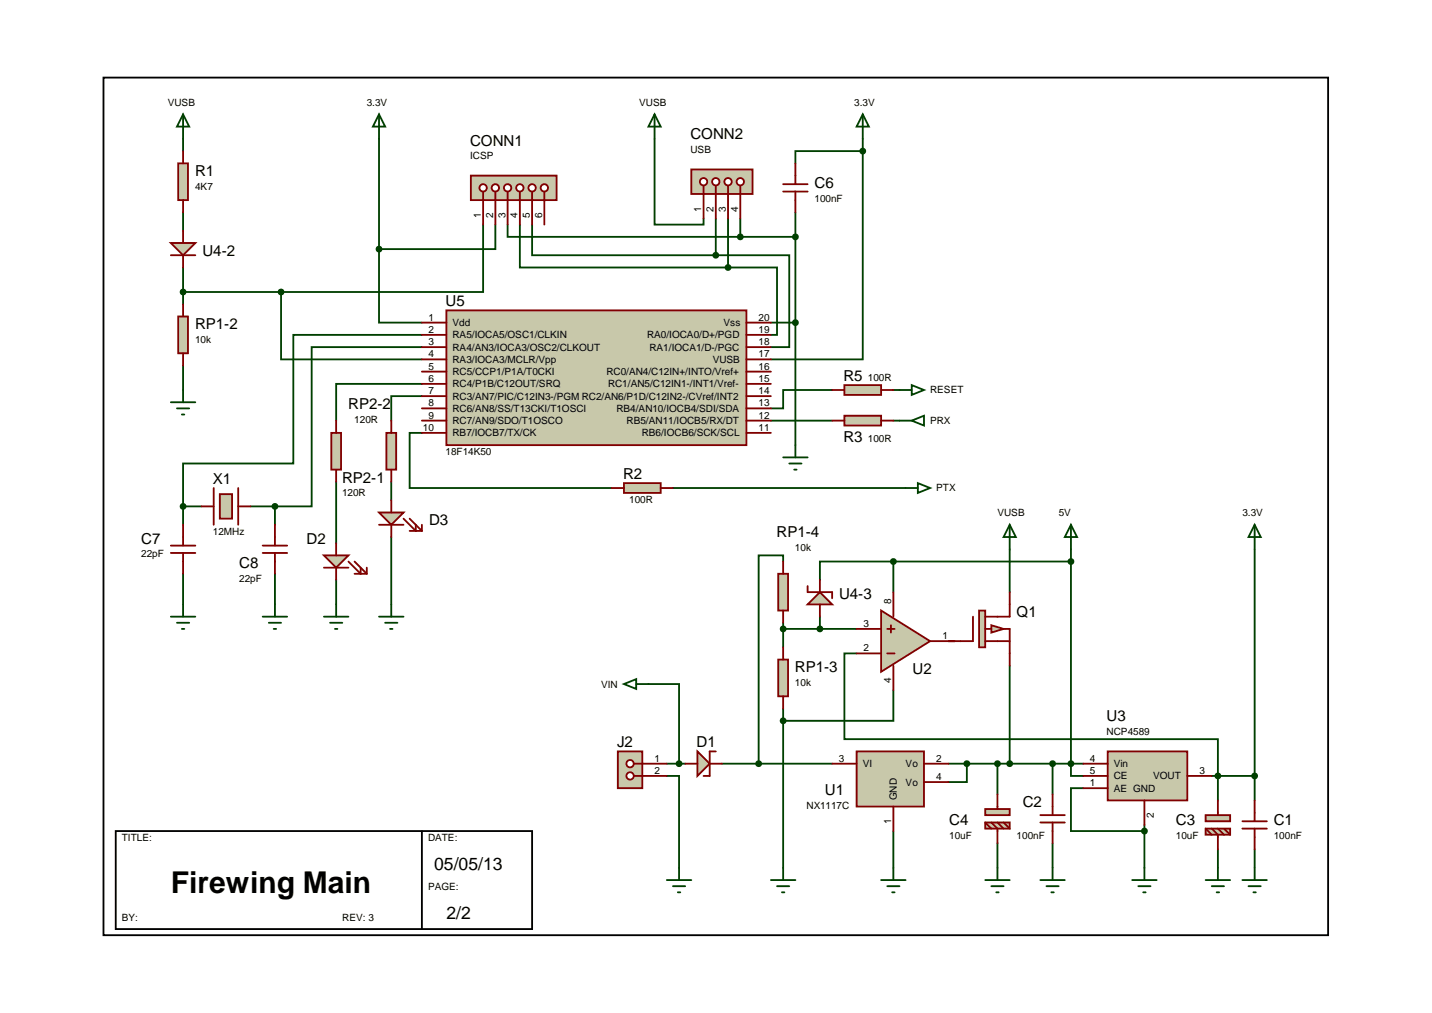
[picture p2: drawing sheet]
<svg xmlns="http://www.w3.org/2000/svg" width="297mm" height="210mm" viewBox="0 0 297 210" stroke-linecap="round" stroke-linejoin="round" font-family="sans-serif">
<g fill="none" stroke="#004000" stroke-width=".38">
<path d="M38 28.8v2.5M78.6 28.8v22.8M135.8 28.8v17.8h10.1v-1.3M178.9 31.3v43.2h-19M178.9 31.3h-13.9v2.6M178.9 28.8v2.5M38 44v3.8M38 55.5v7.6M78.6 51.6v15.3h8.9M100.2 46.6v13.9h-41.9M102.7 46.6v5h-24.1M105.3 46.6v2.5h48.2"/>
<path d="M107.8 46.6v8.9h43.2M110.4 46.6v6.3h38.1M148.5 52.9h15.2v19.1h-3.8M148.5 45.3v7.6M151 55.5h10.2v13.9h-1.3M151 45.3v10.2M153.5 45.3v3.8M153.5 49.1h11.5M165 44v48.3M38 75.8v5.1M38 60.5h20.3M58.3 60.5v14h29.2"/>
<path d="M87.5 72h-22.9v33h-7.6M87.5 79.6h-17.8v7.6M87.5 69.4h-26.7v26.7h-22.8v8.9M159.9 66.9h5.1M69.7 99.9v12.7M81.2 99.9v3.8M87.5 82.1h-6.3v5.1M87.5 89.7h-2.5v11.5h41.9M159.9 87.2h12.7M172.6 80.9h-10.2v3.8h-2.5M185.3 80.9h1.3M185.3 87.2h1.3"/>
<path d="M38 105v3.8M38 119v6.3M38 105h3.8M51.9 105h5.1M57 105v3.8M57 119v6.3M81.2 111.3v14M139.6 101.2h48.2M162.4 116.4v-1.3h-5v43.2M185.3 116.4h-15.2v3.8M185.3 116.4h36.8M185.3 116.4v6.4"/>
<path d="M209.4 113.9v8.9M222.1 113.9v47h2.6M260.2 113.9v52M69.7 120.2v5.1M162.4 129.1v5.1M162.4 130.4h15.3M170.1 127.8v2.6M177.7 135.5h-2.6v17.7h77.5v12.7M196.7 132.9h1.3M209.4 138v20.3M134.5 141.8h6.3v16.5M138.3 158.3h3.8"/>
<path d="M149.7 158.3h22.9M162.4 146.9v33M185.3 143.1v6.3h-22.9M196.7 158.3h28M200.5 158.3v3.8h-3.8M206.9 158.3v6.4M218.3 158.3v6.4M138.3 160.9h2.5v19M185.3 172.3v7.6M206.9 174.8v5.1M218.3 174.8v5.1M224.7 163.4h-2.6v8.9h15.3"/>
<path d="M237.4 171v8.9M251.3 160.9h8.9M252.6 176.1v3.8M260.2 176.1v3.8"/>
</g>
<g fill="#c8c8aa" stroke="#800000" stroke-width=".38">
<path d="M205.6 129.6l2.6 .8-2.6 .7z"/>
<path d="M203.1 126.6h1.2v7.6h-1.2z"/>
</g>
<path d="M201.8 127.8v5.1h-5.1M204.3 132.9h5.1M204.3 130.4h1.3M208.2 130.4h1.2v7.6M209.4 122.8v5h-5.1M257.7 171.8h5.1M257.7 170.3h5.1M260.2 165.9v4.4M260.2 171.8v4.3" fill="none" stroke="#800000" stroke-width=".38"/>
<g fill="#c8c8aa" stroke="#800000" stroke-width=".38">
<path d="M250.1 169h5v1.3h-5z"/>
<path d="M250.1 171.8h5v1.3h-5z"/>
</g>
<path d="M250.1 171.8l1.2 1.3M251.3 171.8l1.3 1.3v3M252.6 165.9v3.1M252.6 171.8l1.3 1.3M253.9 171.8l1.2 1.3" fill="none" stroke="#800000" stroke-width=".38"/>
<path d="M161.4 119h2v7.6h-2z" fill="#c8c8aa" stroke="#800000" stroke-width=".38"/>
<path d="M162.4 116.4v2.6M162.4 126.6v2.5" fill="none" stroke="#800000" stroke-width=".38"/>
<path d="M161.4 136.7h2v7.7h-2z" fill="#c8c8aa" stroke="#800000" stroke-width=".38"/>
<path d="M162.4 134.2v2.5M162.4 144.4v2.5" fill="none" stroke="#800000" stroke-width=".38"/>
<path d="M182.8 126.6l10.1 6.3-10.1 6.4z" fill="#c8c8aa" stroke="#800000" stroke-width=".38"/>
<path d="M177.7 135.5h5.1M177.7 130.4h5.1M184 135.5h1.5M184 130.4h1.5M184.8 129.6v1.5M185.3 122.8v5M185.3 138v5.1M192.9 132.9h5.1M215.8 170.5h5.1M215.8 169h5.1M218.3 164.7v4.3M218.3 170.5v4.3" fill="none" stroke="#800000" stroke-width=".38"/>
<g fill="#004000" stroke="#004000" stroke-width=".38">
<circle cx="252.6" cy="160.9" r=".51"/>
<circle cx="260.2" cy="160.9" r=".51"/>
</g>
<g fill="none" stroke="#004000" stroke-width=".38">
<path d="M260.2 108.8l1.3 2.5h-2.5zM260.2 108.8v5.1M237.4 179.9v2.6M252.6 179.9v2.6M260.2 179.9v2.6M234.8 182.5h5.1M236.1 183.7h2.5M237.1 185h.5M250.1 182.5h5M251.3 183.7h2.6M252.3 185h.6M257.7 182.5h5.1"/>
<path d="M259 183.7h2.5M260 185h.5"/>
</g>
<g fill="#c8c8aa" stroke="#800000" stroke-width=".38">
<path d="M204.3 167.7h5.1v1.3h-5.1z"/>
<path d="M204.3 170.5h5.1v1.3h-5.1z"/>
</g>
<path d="M204.3 170.5l1.3 1.3M205.6 170.5l1.3 1.3v3M206.9 164.7v3M206.9 170.5l1.3 1.3M208.2 170.5l1.2 1.3" fill="none" stroke="#800000" stroke-width=".38"/>
<g fill="#004000" stroke="#004000" stroke-width=".38">
<circle cx="218.3" cy="158.3" r=".51"/>
<circle cx="209.4" cy="158.3" r=".51"/>
</g>
<g fill="none" stroke="#004000" stroke-width=".38">
<path d="M209.4 108.8l1.3 2.5h-2.5zM209.4 108.8v5.1M222.1 108.8l1.3 2.5h-2.5zM222.1 108.8v5.1M185.3 179.9v2.6M206.9 179.9v2.6M218.3 179.9v2.6M182.8 182.5h5M184 183.7h2.6M185 185h.5M204.3 182.5h5.1M205.6 183.7h2.6"/>
<path d="M206.6 185h.5M215.8 182.5h5.1M217 183.7h2.6M218.1 185h.5"/>
</g>
<path d="M170.1 122.8l2.5 2.5h-5.1z" fill="#c8c8aa" stroke="#800000" stroke-width=".38"/>
<path d="M167.5 121.5v1.3h5.1v1.2M170.1 120.2v2.6M170.1 125.3v2.5" fill="none" stroke="#800000" stroke-width=".38"/>
<g fill="#004000" stroke="#004000" stroke-width=".38">
<circle cx="162.4" cy="130.4" r=".51"/>
<circle cx="170" cy="130.4" r=".51"/>
</g>
<path d="M144.7 155.8l2.5 2.5-2.5 2.6z" fill="#c8c8aa" stroke="#800000" stroke-width=".38"/>
<path d="M142.1 158.3h2.6M147.2 158.3h2.5M148.5 155.8h-1.3v5.1h-1.3" fill="none" stroke="#800000" stroke-width=".38"/>
<path d="M162.4 179.9v2.6M159.9 182.5h5.1M161.2 183.7h2.5M162.2 185h.5" fill="none" stroke="#004000" stroke-width=".38"/>
<g fill="#004000" stroke="#004000" stroke-width=".38">
<circle cx="162.4" cy="149.4" r=".51"/>
<circle cx="222.1" cy="116.4" r=".51"/>
</g>
<path d="M128.1 155.8h5.1v7.6h-5.1z" fill="#c8c8aa" stroke="#800000" stroke-width=".38"/>
<path d="M131.4 158.3h1.8" fill="none" stroke="#800000" stroke-width=".38"/>
<circle cx="130.7" cy="158.3" r=".76" fill="#fff" stroke="#800000" stroke-width=".38"/>
<path d="M131.4 160.9h1.8" fill="none" stroke="#800000" stroke-width=".38"/>
<circle cx="130.7" cy="160.9" r=".76" fill="#fff" stroke="#800000" stroke-width=".38"/>
<path d="M133.2 158.3h5.1M133.2 160.9h5.1" fill="none" stroke="#800000" stroke-width=".38"/>
<path d="M140.8 179.9v2.6M138.3 182.5h5.1M139.6 183.7h2.5M140.6 185h.5" fill="none" stroke="#004000" stroke-width=".38"/>
<path d="M97.7 36.4h17.7v5.1h-17.7z" fill="#c8c8aa" stroke="#800000" stroke-width=".38"/>
<path d="M100.2 39.7v1.8" fill="none" stroke="#800000" stroke-width=".38"/>
<circle cx="100.2" cy="38.9" r=".76" fill="#fff" stroke="#800000" stroke-width=".38"/>
<path d="M102.7 39.7v1.8" fill="none" stroke="#800000" stroke-width=".38"/>
<circle cx="102.7" cy="38.9" r=".76" fill="#fff" stroke="#800000" stroke-width=".38"/>
<path d="M105.3 39.7v1.8" fill="none" stroke="#800000" stroke-width=".38"/>
<circle cx="105.3" cy="38.9" r=".76" fill="#fff" stroke="#800000" stroke-width=".38"/>
<path d="M107.8 39.7v1.8" fill="none" stroke="#800000" stroke-width=".38"/>
<circle cx="107.8" cy="38.9" r=".76" fill="#fff" stroke="#800000" stroke-width=".38"/>
<path d="M110.4 39.7v1.8" fill="none" stroke="#800000" stroke-width=".38"/>
<circle cx="110.4" cy="38.9" r=".76" fill="#fff" stroke="#800000" stroke-width=".38"/>
<path d="M112.9 39.7v1.8" fill="none" stroke="#800000" stroke-width=".38"/>
<circle cx="112.9" cy="38.9" r=".76" fill="#fff" stroke="#800000" stroke-width=".38"/>
<path d="M100.2 41.5v5.1M102.7 41.5v5.1M105.3 41.5v5.1M107.8 41.5v5.1M110.4 41.5v5.1M112.9 41.5v5.1" fill="none" stroke="#800000" stroke-width=".38"/>
<path d="M143.4 35.1h12.7v5.1h-12.7z" fill="#c8c8aa" stroke="#800000" stroke-width=".38"/>
<path d="M145.9 38.4v1.8" fill="none" stroke="#800000" stroke-width=".38"/>
<circle cx="145.9" cy="37.7" r=".76" fill="#fff" stroke="#800000" stroke-width=".38"/>
<path d="M148.5 38.4v1.8" fill="none" stroke="#800000" stroke-width=".38"/>
<circle cx="148.5" cy="37.7" r=".76" fill="#fff" stroke="#800000" stroke-width=".38"/>
<path d="M151 38.4v1.8" fill="none" stroke="#800000" stroke-width=".38"/>
<circle cx="151" cy="37.7" r=".76" fill="#fff" stroke="#800000" stroke-width=".38"/>
<path d="M153.5 38.4v1.8" fill="none" stroke="#800000" stroke-width=".38"/>
<circle cx="153.5" cy="37.7" r=".76" fill="#fff" stroke="#800000" stroke-width=".38"/>
<path d="M145.9 40.2v5.1M148.5 40.2v5.1M151 40.2v5.1M153.5 40.2v5.1" fill="none" stroke="#800000" stroke-width=".38"/>
<path d="M175.1 79.8h7.7v2.1h-7.7z" fill="#c8c8aa" stroke="#800000" stroke-width=".38"/>
<path d="M172.6 80.9h2.5M182.8 80.9h2.5" fill="none" stroke="#800000" stroke-width=".38"/>
<path d="M175.1 86.2h7.7v2h-7.7z" fill="#c8c8aa" stroke="#800000" stroke-width=".38"/>
<path d="M162.4 39.7h5.1M162.4 38.2h5.1M165 33.9v4.3M165 39.7v4.3M172.6 87.2h2.5M182.8 87.2h2.5" fill="none" stroke="#800000" stroke-width=".38"/>
<path d="M37 33.9h2v7.6h-2z" fill="#c8c8aa" stroke="#800000" stroke-width=".38"/>
<path d="M38 31.3v2.6M38 41.5v2.5" fill="none" stroke="#800000" stroke-width=".38"/>
<path d="M37 65.6h2v7.6h-2z" fill="#c8c8aa" stroke="#800000" stroke-width=".38"/>
<path d="M38 63.1v2.5M38 73.2v2.6" fill="none" stroke="#800000" stroke-width=".38"/>
<path d="M35.4 50.4h5.1l-2.5 2.5z" fill="#c8c8aa" stroke="#800000" stroke-width=".38"/>
<g fill="none" stroke="#800000" stroke-width=".38">
<path d="M35.4 52.9h5.1M38 47.8v2.6M38 52.9v2.6M35.4 114.6h5.1M35.4 113.1h5.1M38 108.8v4.3M38 114.6v4.4M44.3 101.2v7.6M49.4 101.2v7.6M54.5 114.6h5.1M54.5 113.1h5.1M57 108.8v4.3"/>
<path d="M57 114.6v4.4"/>
</g>
<path d="M45.6 102.4h2.5v5.1h-2.5z" fill="#c8c8aa" stroke="#800000" stroke-width=".38"/>
<path d="M41.8 105h2.5M49.4 105h2.5" fill="none" stroke="#800000" stroke-width=".38"/>
<path d="M189.1 79.8l2.5 1.1-2.5 1zM186.6 80.9h2.5M186.6 87.2h2.5M189.1 87.2l2.5-1v2z" fill="none" stroke="#004000" stroke-width=".38"/>
<path d="M92.6 64.3h62.2v28h-62.2z" fill="#c8c8aa" stroke="#800000" stroke-width=".38"/>
<g fill="none" stroke="#800000" stroke-width=".38">
<path d="M87.5 66.9h5.1M87.5 69.4h5.1M87.5 72h5.1M87.5 74.5h5.1M87.5 77h5.1M87.5 79.6h5.1M154.8 66.9h5.1M154.8 69.4h5.1M154.8 72h5.1M154.8 74.5h5.1M154.8 77h5.1M154.8 79.6h5.1"/>
<path d="M87.5 82.1h5.1M87.5 84.7h5.1M87.5 87.2h5.1M87.5 89.7h5.1M154.8 82.1h5.1M154.8 84.7h5.1M154.8 87.2h5.1M154.8 89.7h5.1"/>
</g>
<path d="M35.4 127.8h5.1M36.7 129.1h2.5M37.7 130.4h.5M38 125.3v2.5M54.5 127.8h5.1M55.8 129.1h2.5M56.8 130.4h.5M57 125.3v2.5" fill="none" stroke="#004000" stroke-width=".38"/>
<circle cx="57" cy="105" r=".51" fill="#004000" stroke="#004000" stroke-width=".38"/>
<path d="M67.2 115.1h5.1l-2.6 2.6z" fill="#c8c8aa" stroke="#800000" stroke-width=".38"/>
<path d="M67.2 117.7h5.1M69.7 112.6v2.5M69.7 117.7v2.5M72.3 116.4l2.5 2.6v-1.3M73.5 116.4l2.6 2.6M73.5 119h2.6M76.1 117.7v1.3" fill="none" stroke="#800000" stroke-width=".38"/>
<path d="M78.6 106.3h5.1l-2.5 2.5z" fill="#c8c8aa" stroke="#800000" stroke-width=".38"/>
<path d="M78.6 108.8h5.1M81.2 103.7v2.6M81.2 108.8v2.5M83.7 107.5l2.5 2.6v-1.3M85 107.5l2.5 2.6M85 110.1h2.5M87.5 108.8v1.3" fill="none" stroke="#800000" stroke-width=".38"/>
<path d="M68.7 89.7h2v7.7h-2z" fill="#c8c8aa" stroke="#800000" stroke-width=".38"/>
<path d="M69.7 87.2v2.5M69.7 97.4v2.5" fill="none" stroke="#800000" stroke-width=".38"/>
<path d="M80.1 89.7h2.1v7.7h-2.1z" fill="#c8c8aa" stroke="#800000" stroke-width=".38"/>
<path d="M81.2 87.2v2.5M81.2 97.4v2.5" fill="none" stroke="#800000" stroke-width=".38"/>
<g fill="none" stroke="#004000" stroke-width=".38">
<path d="M38 23.7l1.2 2.5h-2.5zM38 23.7v5.1M78.6 23.7l1.3 2.5h-2.6zM78.6 23.7v5.1M135.8 23.7l1.2 2.5h-2.5zM135.8 23.7v5.1M178.9 23.7l1.3 2.5h-2.5zM178.9 23.7v5.1M35.4 83.4h5.1M36.7 84.7h2.5M37.7 85.9h.5M38 80.9v2.5"/>
<path d="M162.4 94.8h5.1M163.7 96.1h2.5M164.7 97.4h.5M165 92.3v2.5M187.8 101.2h2.6M190.4 100.2l2.5 1-2.5 1zM67.2 127.8h5.1M68.5 129.1h2.5M69.5 130.4h.5M69.7 125.3v2.5M78.6 127.8h5.1M79.9 129.1h2.5"/>
<path d="M80.9 130.4h.5M81.2 125.3v2.5"/>
</g>
<path d="M24 172.3h86.4v20.3h-86.4zM87.5 172.3v20.3" fill="none" stroke="#000" stroke-width=".38"/>
<g fill="#004000" stroke="#004000" stroke-width=".38">
<circle cx="165" cy="66.9" r=".51"/>
<circle cx="178.9" cy="31.3" r=".51"/>
<circle cx="165" cy="49.1" r=".51"/>
<circle cx="153.5" cy="49.1" r=".51"/>
<circle cx="78.6" cy="51.6" r=".51"/>
<circle cx="38" cy="105" r=".51"/>
<circle cx="58.3" cy="60.5" r=".51"/>
</g>
<path d="M129.4 100.2h7.6v2h-7.6z" fill="#c8c8aa" stroke="#800000" stroke-width=".38"/>
<path d="M126.9 101.2h2.5M137 101.2h2.6" fill="none" stroke="#800000" stroke-width=".38"/>
<g fill="#004000" stroke="#004000" stroke-width=".38">
<circle cx="148.5" cy="52.9" r=".51"/>
<circle cx="151" cy="55.5" r=".51"/>
<circle cx="185.3" cy="116.4" r=".51"/>
<circle cx="140.8" cy="158.3" r=".51"/>
</g>
<path d="M21.5 16.1h254v177.8h-254z" fill="none" stroke="#000" stroke-width=".38"/>
<path d="M129.4 141.8l2.6-1v2zM132 141.8h2.5" fill="none" stroke="#004000" stroke-width=".38"/>
<path d="M229.7 155.8h16.6v10.1h-16.6z" fill="#c8c8aa" stroke="#800000" stroke-width=".38"/>
<path d="M224.7 158.3h5M224.7 160.9h5M224.7 163.4h5M237.4 165.9v5.1M246.3 160.9h5" fill="none" stroke="#800000" stroke-width=".38"/>
<g fill="#004000" stroke="#004000" stroke-width=".38">
<circle cx="222.1" cy="158.3" r=".51"/>
<circle cx="237.4" cy="172.3" r=".51"/>
</g>
<path d="M177.7 155.8h13.9v11.4h-13.9z" fill="#c8c8aa" stroke="#800000" stroke-width=".38"/>
<path d="M172.6 158.3h5.1M191.6 158.3h5.1M185.3 167.2v5.1M191.6 162.1h5.1" fill="none" stroke="#800000" stroke-width=".38"/>
<g fill="#004000" stroke="#004000" stroke-width=".38">
<circle cx="157.3" cy="158.3" r=".51"/>
<circle cx="206.9" cy="158.3" r=".51"/>
<circle cx="200.5" cy="158.3" r=".51"/>
<circle cx="38" cy="60.5" r=".51"/>
</g>
<text font-size="6.2" x="35.4" y="185">Firewing Main</text>
<g font-size="3.6">
<text x="90" y="180.4">05/05/13</text>
<text x="92.6" y="190.5">2/2</text>
</g>
<g font-size="3.1">
<text x="143.2" y="28.9">CONN2</text>
<text x="97.5" y="30.2">CONN1</text>
<text x="40.5" y="36.5">R1</text>
<text x="169" y="39.1">C6</text>
<text x="42" y="53">U4-2</text>
<text x="92.4" y="63.5">U5</text>
<text x="40.5" y="68.3">RP1-2</text>
<text x="174.9" y="79">R5</text>
<text x="72.2" y="84.8">RP2-2</text>
<text x="174.9" y="91.7">R3</text>
<text x="44.2" y="100.3">X1</text>
<text x="71" y="100">RP2-1</text>
<text x="129.2" y="99.3">R2</text>
<text x="29.3" y="112.7">C7</text>
<text x="63.6" y="112.7">D2</text>
<text x="89" y="108.9">D3</text>
<text x="161.1" y="111.4">RP1-4</text>
<text x="49.6" y="117.8">C8</text>
<text x="174" y="124.1">U4-3</text>
<text x="210.9" y="127.9">Q1</text>
<text x="164.9" y="139.4">RP1-3</text>
<text x="189.3" y="139.7">U2</text>
<text x="229.5" y="149.5">U3</text>
<text x="128" y="154.9">J2</text>
<text x="144.5" y="154.9">D1</text>
<text x="171.1" y="164.8">U1</text>
<text x="212.1" y="167.3">C2</text>
<text x="196.9" y="171.1">C4</text>
<text x="243.9" y="171.1">C3</text>
<text x="264.2" y="171.1">C1</text>
</g>
<g font-size="2.1">
<text x="34.8" y="21.9">VUSB</text>
<text x="76.1" y="21.9">3.3V</text>
<text x="132.6" y="21.9">VUSB</text>
<text x="177.2" y="21.9">3.3V</text>
<text x="97.5" y="33.1">ICSP</text>
<text x="143.2" y="31.8">USB</text>
<text x="40.5" y="39.4">4K7</text>
<text x="169" y="42">100nF</text>
<text x="99.7" y="45.2" transform="rotate(-90 99.7 45.2)">1</text>
<text x="102.3" y="45.2" transform="rotate(-90 102.3 45.2)">2</text>
<text x="104.8" y="45.2" transform="rotate(-90 104.8 45.2)">3</text>
<text x="107.4" y="45.2" transform="rotate(-90 107.4 45.2)">4</text>
<text x="109.9" y="45.2" transform="rotate(-90 109.9 45.2)">5</text>
<text x="112.4" y="45.2" transform="rotate(-90 112.4 45.2)">6</text>
<text x="145.5" y="43.9" transform="rotate(-90 145.5 43.9)">1</text>
<text x="148" y="43.9" transform="rotate(-90 148 43.9)">2</text>
<text x="150.5" y="43.9" transform="rotate(-90 150.5 43.9)">3</text>
<text x="153.1" y="43.9" transform="rotate(-90 153.1 43.9)">4</text>
<text x="40.5" y="71.2">10k</text>
<text x="88.9" y="66.5">1</text>
<text x="88.9" y="69">2</text>
<text x="88.9" y="71.5">3</text>
<text x="93.9" y="67.6">Vdd</text>
<text x="93.9" y="70.1">RA5/IOCA5/OSC1/CLKIN</text>
<text x="134.2" y="70.1">RA0/IOCA0/D+/PGD</text>
<text x="150.1" y="67.6">Vss</text>
<text x="157.4" y="66.5">20</text>
<text x="157.4" y="69">19</text>
<text x="157.4" y="71.5">18</text>
<text x="88.9" y="74.1">4</text>
<text x="88.9" y="76.6">5</text>
<text x="93.9" y="72.7">RA4/AN3/IOCA3/OSC2/CLKOUT</text>
<text x="93.9" y="75.2">RA3/IOCA3/MCLR/Vpp</text>
<text x="93.9" y="77.8">RC5/CCP1/P1A/T0CKI</text>
<text x="125.8" y="77.8">RC0/AN4/C12IN+/INTO/Vref+</text>
<text x="134.7" y="72.7">RA1/IOCA1/D-/PGC</text>
<text x="147.8" y="75.2">VUSB</text>
<text x="157.4" y="74.1">17</text>
<text x="157.4" y="76.6">16</text>
<text x="88.9" y="79.2">6</text>
<text x="88.9" y="81.7">7</text>
<text x="93.9" y="80.3">RC4/P1B/C12OUT/SRQ</text>
<text x="93.9" y="82.8">RC3/AN7/PIC/C12IN3-/PGM RC2/AN6/P1D/C12IN2-/CVref/INT2</text>
<text x="126.1" y="80.3">RC1/AN5/C12IN1-/INT1/Vref-</text>
<text x="157.4" y="79.2">15</text>
<text x="157.4" y="81.7">14</text>
<text x="180" y="78.9">100R</text>
<text x="192.9" y="81.6">RESET</text>
<text x="73.5" y="87.7">120R</text>
<text x="87.7" y="89.3">10</text>
<text x="88.9" y="84.2">8</text>
<text x="88.9" y="86.8">9</text>
<text x="93.9" y="85.4">RC6/AN8/SS/T13CKI/T1OSCI</text>
<text x="93.9" y="87.9">RC7/AN9/SDO/T1OSCO</text>
<text x="127.8" y="85.4">RB4/AN10/IOCB4/SDI/SDA</text>
<text x="130" y="87.9">RB5/AN11/IOCB5/RX/DT</text>
<text x="157.4" y="84.2">13</text>
<text x="157.4" y="86.8">12</text>
<text x="157.4" y="89.3">11</text>
<text x="192.9" y="87.9">PRX</text>
<text x="92.4" y="94.4">18F14K50</text>
<text x="93.9" y="90.5">RB7/IOCB7/TX/CK</text>
<text x="133.1" y="90.5">RB6/IOCB6/SCK/SCL</text>
<text x="180" y="91.6">100R</text>
<text x="194.2" y="101.9">PTX</text>
<text x="71" y="102.9">120R</text>
<text x="130.5" y="104.3">100R</text>
<text x="206.9" y="107">VUSB</text>
<text x="219.6" y="107">5V</text>
<text x="257.7" y="107">3.3V</text>
<text x="44.2" y="110.9">12MHz</text>
<text x="29.3" y="115.6">22pF</text>
<text x="164.9" y="114.3">10k</text>
<text x="49.6" y="120.6">22pF</text>
<text x="184.8" y="125.3" transform="rotate(-90 184.8 125.3)">8</text>
<text x="179.1" y="130">3</text>
<text x="179.1" y="135">2</text>
<text x="195.5" y="132.5">1</text>
<text x="124.7" y="142.5">VIN</text>
<text x="164.9" y="142.2">10k</text>
<text x="184.8" y="141.7" transform="rotate(-90 184.8 141.7)">4</text>
<text x="229.5" y="152.4">NCP4589</text>
<text x="135.8" y="157.9">1</text>
<text x="135.8" y="160.4">2</text>
<text x="174" y="157.9">3</text>
<text x="178.9" y="159">VI</text>
<text x="187.8" y="159">Vo</text>
<text x="194.2" y="157.9">2</text>
<text x="194.2" y="161.7">4</text>
<text x="226.1" y="157.9">4</text>
<text x="226.1" y="160.4">5</text>
<text x="231" y="159">Vin</text>
<text x="231" y="161.6">CE</text>
<text x="239.2" y="161.6">VOUT</text>
<text x="248.8" y="160.4">3</text>
<text x="167.3" y="167.6">NX1117C</text>
<text x="186" y="165.9" transform="rotate(-90 186 165.9)">GND</text>
<text x="187.8" y="162.9">Vo</text>
<text x="226.1" y="163">1</text>
<text x="231" y="164.1">AE GND</text>
<text x="184.8" y="170.9" transform="rotate(-90 184.8 170.9)">1</text>
<text x="196.9" y="174">10uF</text>
<text x="210.9" y="174">100nF</text>
<text x="239.3" y="169.6" transform="rotate(-90 239.3 169.6)">2</text>
<text x="243.9" y="174">10uF</text>
<text x="264.2" y="174">100nF</text>
<text x="25.3" y="174.4">TITLE:</text>
<text x="88.8" y="174.4">DATE:</text>
<text x="88.8" y="184.6">PAGE:</text>
<text x="25.3" y="190.9">BY:</text>
<text x="71" y="190.9">REV: 3</text>
</g>
</svg>
